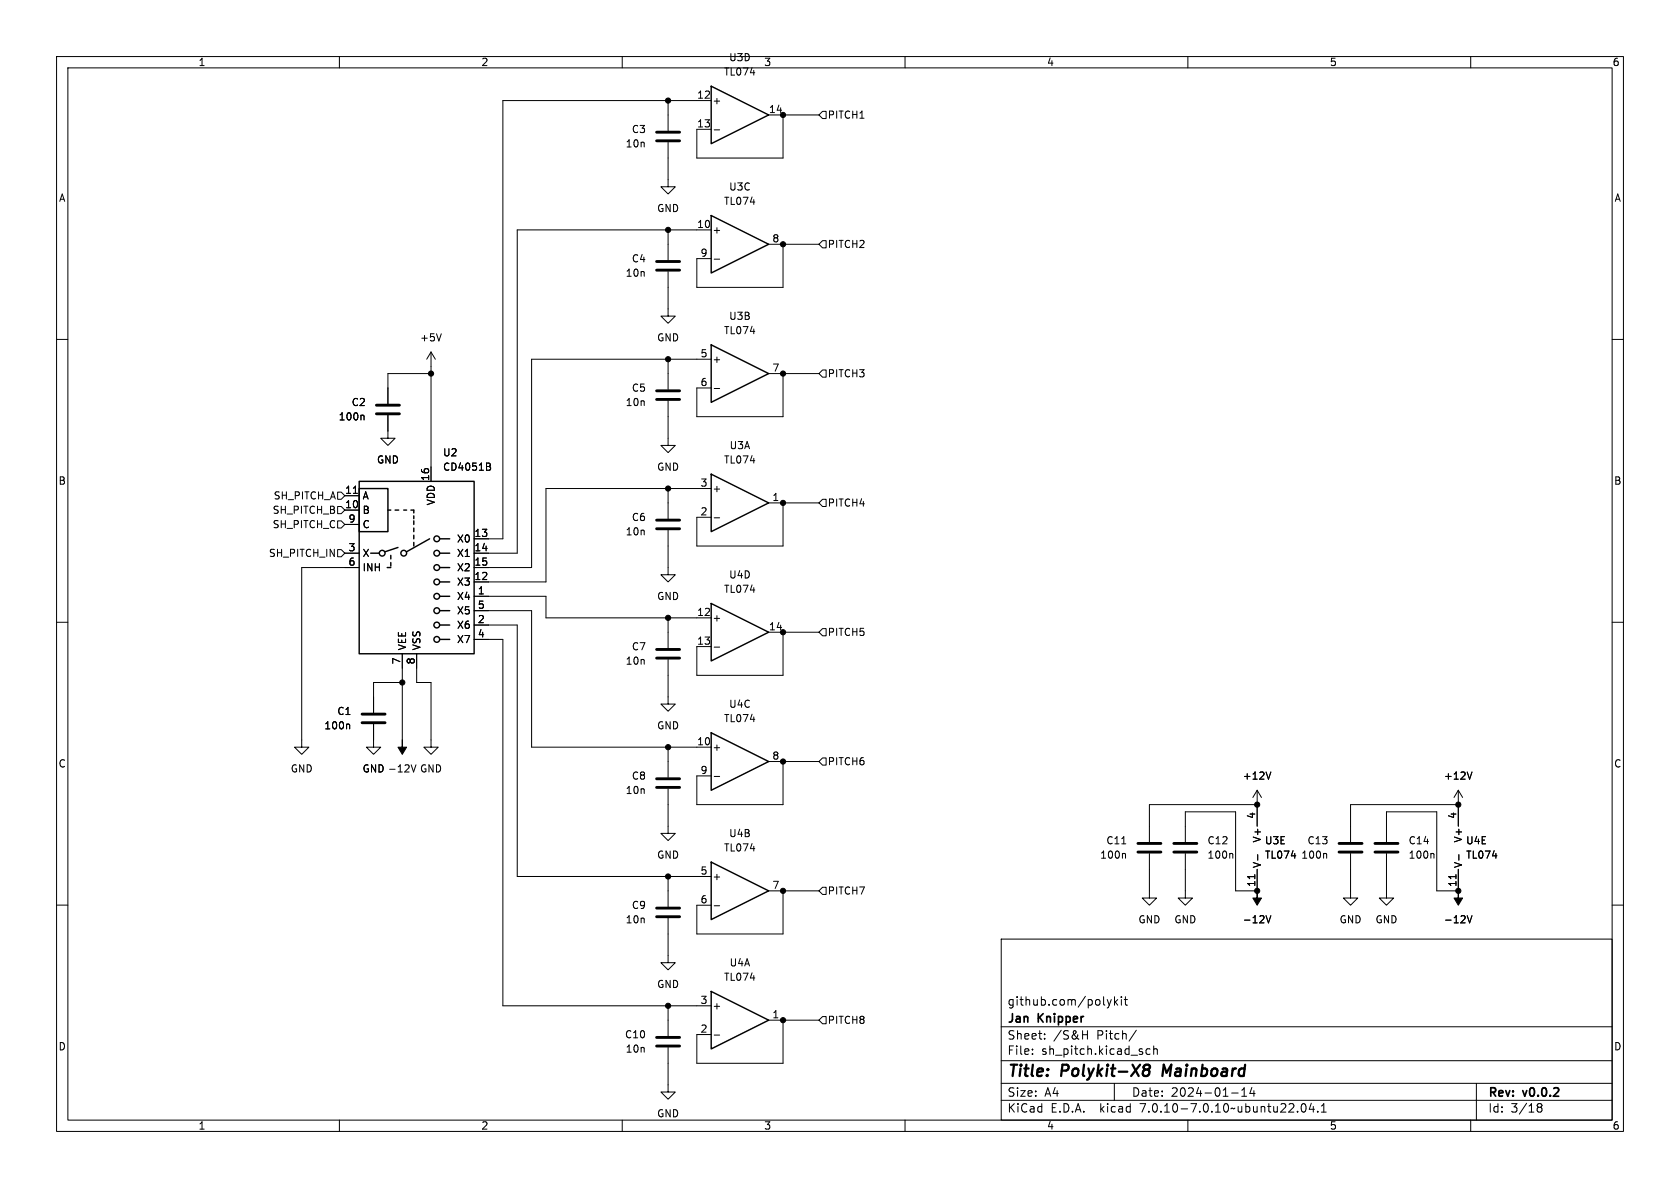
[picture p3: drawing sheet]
<svg xmlns="http://www.w3.org/2000/svg" width="297mm" height="210mm" viewBox="0 0 297 210" stroke-linecap="round" stroke-linejoin="round" font-family="sans-serif">
<g fill="none" stroke="#000" stroke-width=".18">
<path d="M10 10h277v190h-277zM12 12h273v186h-273zM60 10v2M110 10v2M118.1 17.8v5.3M125.7 17.8h-36.8v77.5h-5.1M145.4 19.7h.6v1.3h-.6l-.6-.7zM160 10v2M210 10v2M260 10v2M118.1 25.1v7.9h1.3l-1.3 1.3-1.3-1.3h1.3M126.3 23h.9"/>
<path d="M135.9 20.3h8.9M138.4 20.3v7.6h-15.2v-5h2.5M10 60h2M78 59l-.4 1.3M118.1 48v7.9h1.3l-1.3 1.3-1.3-1.3h1.3M118.1 40.6v5.4M125.7 40.6h-34.3v57.2h-7.6M126.3 45.8h.9M135.9 43.2h8.9M138.4 43.2v7.6h-15.2v-5.1h2.5M145.4 42.5h.6v1.3h-.6l-.6-.6zM285 60h2"/>
<path d="M64.2 73.4l.2 .2v.6M68.6 73.4v4.1h1.2l-1.2 1.2-1.3-1.2h1.3M76.2 66h-7.6v5.4M76.2 62.2l-.8 1.3M76.2 62.2v22.9M76.2 62.2l.8 1.3M118.1 70.9v7.8h1.3l-1.3 1.3-1.3-1.3h1.3M118.1 63.5v5.3M125.7 63.5h-31.7v36.8h-10.2M126.3 68.7h.9M135.9 66h8.9M138.4 66v7.7h-15.2v-5.1h2.5"/>
<path d="M145.4 65.4h.6v1.3h-.6l-.6-.7zM59.7 97.2h.6l.7 .6-.7 .6h-.6zM59.7 89.5h.6l.7 .7-.7 .6h-.6zM59.7 87h.6l.7 .6-.7 .7h-.6zM59.7 92.1h.6l.7 .6-.7 .6h-.6zM61 90.2h2.5M61 87.6h2.5M61 97.8h2.5M61 92.7h2.5M62.5 87.2h.7M86.4 81.9l.3 .2-.3 .4 .3 .1v.3l-.2 .2h-.5M118.1 93.7v7.9h1.3l-1.3 1.3-1.3-1.3h1.3"/>
<path d="M118.1 86.4v5.3M125.7 86.4h-29.2v16.5h-12.7M126.3 91.5h.9M135.9 88.9h8.9M138.4 88.9v7.6h-15.2v-5.1h2.5M145.4 88.3h.6v1.2h-.6l-.6-.6zM10 110h2M63.5 100.3h-10.2v31.8h1.3l-1.3 1.3-1.2-1.3h1.2M71.1 115.6v15.2M73.7 115.6v5.1h2.5v11.4h1.3l-1.3 1.3-1.3-1.3h1.3M83.8 113h5.1v64.8h36.8M83.8 110.5h7.6v44.4h34.3"/>
<path d="M83.8 105.4h12.7v3.8h29.2M83.8 108h10.2v24.1h31.7M118.1 116.6v7.9h1.3l-1.3 1.2-1.3-1.2h1.3M118.1 109.2v5.4M126.3 114.4h.9M135.9 111.8h8.9M138.4 111.8v7.6h-15.2v-5.1h2.5M145.4 111.1h.6v1.3h-.6l-.6-.6zM285 110h2M61.6 128l.2 .2v.6M66 128v4.1h1.3l-1.3 1.3-1.2-1.3h1.2M71.1 120.7h-5.1v5.3"/>
<path d="M72.7 135.2l.4 1.3 .4-1.3M118.1 139.4v7.9h1.3l-1.3 1.3-1.3-1.3h1.3M118.1 132.1v5.3M126.3 137.3h.9M135.9 134.6h8.9M138.4 134.6v7.6h-15.2v-5h2.5M145.4 134h.6v1.3h-.6l-.6-.7zM222.2 139.7l-.7 1.3M222.2 139.7v6.4M222.2 139.7l.8 1.3M224.7 136.5l-.5 1.2M257.8 139.7v6.4"/>
<path d="M257.8 139.7l-.8 1.3M257.8 139.7l.8 1.3M260.2 136.5l-.4 1.2M10 160h2M118.1 154.9v5.4M135.9 157.5h8.9M138.4 157.5v7.6h-15.2v-5.1h2.5M145.4 156.8h.6v1.3h-.6l-.6-.6zM198.3 149.2h.7M198.8 150.9l.2 .1v.7M203.2 150.9v7.9h1.3l-1.3 1.2-1.3-1.2h1.3M209.5 150.9v7.9h1.3l-1.3 1.2-1.2-1.2h1.2"/>
<path d="M209.5 148.8v-5.3h8.9v14h3.8v-3.8M217.8 150.9l.1 .1v.7M221.8 154.6v.7M222.2 142.2h-19v6.6M222.3 151.1v1M234.4 150.9l.1 .1v.7M238.8 150.9v7.9h1.2l-1.2 1.2-1.3-1.2h1.3M245.1 150.9v7.9h1.3l-1.3 1.2-1.3-1.2h1.3M245.1 148.8v-5.3h8.9v14h3.8v-3.8M253.3 150.9l.2 .1v.7M257.4 154.6v.7M257.8 142.2h-19v6.6"/>
<path d="M257.9 151.1v1M285 160h2M118.1 162.3v7.9h1.3l-1.3 1.3-1.3-1.3h1.3M118.1 177.8v5.3M126.3 160.1h.9M145.4 179.7h.6v1.3h-.6l-.6-.7zM177 166h108v32h-108zM195.7 176.7l.4 1M196.1 177.7l-.1 .4-.3 .1M196.5 176.7l-.4 1M197 176.2v1.5M197.2 177.1l.4 .6"/>
<path d="M197.6 176.7l-.6 .6M198.2 176.2v.1M198.2 176.7v1M198.7 176.7h.6M199 176.2v1.3l.3 .2M223.8 161.9l.4 1.2 .5-1.2M259.4 161.9l.4 1.2 .4-1.2M60 198v2M110 198v2M118.1 185.2v7.8h1.3l-1.3 1.3-1.3-1.3h1.3M126.3 183h.9M135.9 180.3h8.9"/>
<path d="M138.4 180.3v7.7h-15.2v-5.1h2.5M160 198v2M177 194.5h108M177 191.5h108M177 187.5h108M177 181.5h108M182.5 186.3v.1M182.5 185.5v.1M184.7 183.6v.1M184.7 182.8v.1M191.4 182.9h.8M192.2 182.2v1.5"/>
<path d="M197 191.5v3M200.9 182.1l-1.3 2M203.3 185.5l-.4-.1-.3 .3v.4l.1 .2h.6M204 185.5l.2-.1 .3 .1 .1 .9M204 184.9v1.5M210 198v2M217.7 193.2h1.2M219.5 193.8h.9M219.5 192.7l.5-.4v1.5M221.3 192.2l-.3 1.1h.9M221.7 192.8v1M229.4 196.5v.1"/>
<path d="M230.2 195.2l.2-.1a.81 .81 0 0 1 .6 .6 .81 .81 0 0 1-.3 .8l-.2 .1a.81 .81 0 0 1-.3-1.4zM231.8 195l-.3 1.1h.9M232.2 195.6v1M233 196.5v.1M233.6 196.6h.9M233.6 195.5l.4-.4v1.5M260 198v2M261 191.5v6.5M271.7 195.4l.3-.3 .5 .1 .1 .3-.3 .2M271.7 195.5l.3 .2M272 195.7h.3M272 195.7l-.3 .3"/>
<path d="M272.3 195.7l.3 .3-.1 .5-.5 .1-.3-.3"/>
</g>
<path d="M202.2 188.6a.64 .64 0 0 1 1-.2l.1 .3-.4 .4M202.2 188.9l.3 .2M202.5 189.1h.4M202.5 189.1l-.3 .2M202.9 189.1l.2 .1a.65 .65 0 0 1-.1 .8 .65 .65 0 0 1-.8 .1M205.7 188.2l-.2 2" fill="none" stroke="#000" stroke-width=".4"/>
<g fill="none" stroke="#000" stroke-width=".51">
<path d="M116.1 24.9h4M116.1 23.4h4M116.1 47.8h4M116.1 46.2h4M66.5 73.2h4.1M66.5 71.6h4.1M116.1 70.6h4M116.1 69.1h4M116.1 93.5h4M116.1 91.9h4M116.1 116.3h4M116.1 114.8h4"/>
<path d="M64 127.8h4.1M64 126.2h4.1M116.1 139.2h4M116.1 137.7h4M201.2 150.6h4M201.2 149.1h4M207.5 150.6h4.1M207.5 149.1h4.1M236.7 150.6h4.1M236.7 149.1h4.1M243.1 150.6h4M243.1 149.1h4"/>
<path d="M116.1 162.1h4M116.1 160.5h4M116.1 184.9h4M116.1 183.4h4"/>
</g>
<g fill="none" stroke="#000" stroke-width=".25">
<path d="M125.7 15.2l10.2 5.1-10.2 5.1zM125.7 38.1l10.2 5.1-10.2 5.1zM125.7 61l10.2 5-10.2 5.1zM63.5 86.4h5.1v7.6h-5.1zM63.5 85.1h20.3v30.5h-20.3zM65.5 97.8h1.6M68.6 90.2h.5M69.1 98.2v.6M69.1 99.4v.7M69.8 90.2h.7M70.4 96.8l-2.3 .7M71.4 90.2h.5"/>
<path d="M72.6 90.2h.6v.5M73.2 91.2v.5M73.2 92.1v.6M73.2 93.3v.7M73.2 94.6v.7M73.2 95.9v.6M75.9 95.3l-4 2.2M77.7 97.8h1.8M77.7 95.3h1.8M125.7 83.8l10.2 5.1-10.2 5.1zM68.5 100.3h.6M77.7 100.3h1.8"/>
<path d="M77.7 113h1.8M77.7 110.5h1.8M77.7 108h1.8M77.7 105.4h1.8M77.7 102.9h1.8M125.7 106.7l10.2 5.1-10.2 5zM125.7 129.5l10.2 5.1-10.2 5.1zM125.7 152.4l10.2 5.1-10.2 5.1zM125.7 175.3l10.2 5-10.2 5.1z"/>
<circle cx="67.6" cy="97.8" r=".51"/>
<circle cx="71.4" cy="97.8" r=".51"/>
<circle cx="77.2" cy="97.8" r=".51"/>
<circle cx="77.2" cy="95.3" r=".51"/>
<circle cx="77.2" cy="100.3" r=".51"/>
<circle cx="77.2" cy="110.5" r=".51"/>
<circle cx="77.2" cy="108" r=".51"/>
<circle cx="77.2" cy="113" r=".51"/>
<circle cx="77.2" cy="105.4" r=".51"/>
<circle cx="77.2" cy="102.9" r=".51"/>
</g>
<g fill="#000" stroke="#000" stroke-width=".18">
<path d="M71.1 130.8v1.3h.8l-.8 1.3-.7-1.3h.7zM222.2 157.5v1.3h.8l-.8 1.2-.7-1.2h.7zM257.8 157.5v1.3h.8l-.8 1.2-.8-1.2h.8z"/>
<circle cx="118.1" cy="17.8" r=".46"/>
<circle cx="138.4" cy="20.3" r=".46"/>
<circle cx="118.1" cy="40.6" r=".46"/>
<circle cx="138.4" cy="43.2" r=".46"/>
<circle cx="76.2" cy="66" r=".46"/>
<circle cx="118.1" cy="63.5" r=".46"/>
<circle cx="138.4" cy="66" r=".46"/>
<circle cx="118.1" cy="86.4" r=".46"/>
<circle cx="138.4" cy="88.9" r=".46"/>
<circle cx="118.1" cy="109.2" r=".46"/>
<circle cx="138.4" cy="111.8" r=".46"/>
<circle cx="71.1" cy="120.7" r=".46"/>
<circle cx="118.1" cy="132.1" r=".46"/>
<circle cx="138.4" cy="134.6" r=".46"/>
<circle cx="118.1" cy="154.9" r=".46"/>
<circle cx="138.4" cy="157.5" r=".46"/>
<circle cx="222.2" cy="142.2" r=".46"/>
<circle cx="222.2" cy="157.5" r=".46"/>
<circle cx="257.8" cy="157.5" r=".46"/>
<circle cx="257.8" cy="142.2" r=".46"/>
<circle cx="118.1" cy="177.8" r=".46"/>
<circle cx="138.4" cy="180.3" r=".46"/>
</g>
<g font-size="2.8">
<text x="178" y="190.9">Title:</text>
<text x="187.7" y="190.9">Polykit-X8</text>
<text x="206.4" y="190.9">Mainboard</text>
</g>
<g font-size="2.1">
<text x="178" y="178">github.com/polykit</text>
<text x="178" y="184">Sheet:</text>
<text x="178" y="181.2">Jan</text>
<text x="183.6" y="181.2">Knipper</text>
<text x="186.2" y="184">/S&amp;H</text>
<text x="194" y="184">Pitch/</text>
<text x="178" y="186.7">File:</text>
<text x="184.1" y="186.7">sh_pitch.kicad_sch</text>
<text x="178" y="196.9">KiCad</text>
<text x="178" y="194.1">Size:</text>
<text x="184.7" y="194.1">A4</text>
<text x="185.7" y="196.9">E.D.A.</text>
<text x="194.6" y="196.9">kicad</text>
<text x="200" y="194.1">Date:</text>
<text x="201.8" y="196.9">7.0.10-7.0.10~ubuntu22.04.1</text>
<text x="207" y="194.1">2024-01-14</text>
<text x="263" y="194.3">Rev:</text>
<text x="263" y="196.9">Id:</text>
<text x="267.1" y="196.9">3/18</text>
<text x="269.4" y="194.3">v0.0.2</text>
</g>
<g font-size="1.8">
<text x="35" y="11.9">1</text>
<text x="85" y="11.9">2</text>
<text x="128.8" y="11">U3D</text>
<text x="135" y="11.9">3</text>
<text x="185" y="11.9">4</text>
<text x="235" y="11.9">5</text>
<text x="285" y="11.9">6</text>
<text x="123.1" y="17.5">12</text>
<text x="127.9" y="13.6">TL074</text>
<text x="111.6" y="23.7">C3</text>
<text x="123.1" y="22.6">13</text>
<text x="125.9" y="18.6">+</text>
<text x="135.8" y="20.1">14</text>
<text x="146.2" y="21.2">PITCH1</text>
<text x="110.5" y="26.3">10n</text>
<text x="10.3" y="35.9">A</text>
<text x="128.8" y="33.9">U3C</text>
<text x="285.3" y="35.9">A</text>
<text x="116.1" y="37.7">GND</text>
<text x="123.1" y="40.4">10</text>
<text x="125.9" y="41.5">+</text>
<text x="127.9" y="36.4">TL074</text>
<text x="111.6" y="46.6">C4</text>
<text x="123.8" y="45.5">9</text>
<text x="136.5" y="42.9">8</text>
<text x="146.2" y="44">PITCH2</text>
<text x="110.5" y="49.1">10n</text>
<text x="127.9" y="59.3">TL074</text>
<text x="128.8" y="56.7">U3B</text>
<text x="74.2" y="60.6">+5V</text>
<text x="116.1" y="60.6">GND</text>
<text x="123.8" y="63.2">5</text>
<text x="125.9" y="64.4">+</text>
<text x="136.5" y="65.8">7</text>
<text x="62.1" y="72">C2</text>
<text x="110.5" y="72">10n</text>
<text x="111.6" y="69.4">C5</text>
<text x="123.8" y="68.3">6</text>
<text x="146.2" y="66.9">PITCH3</text>
<text x="59.8" y="74.5">100n</text>
<text x="66.5" y="82.1">GND</text>
<text x="78.2" y="80.9">U2</text>
<text x="78.2" y="83.4">CD4051B</text>
<text x="116.1" y="83.4">GND</text>
<text x="127.9" y="82.1">TL074</text>
<text x="128.9" y="79.6">U3A</text>
<text x="10.3" y="85.9">B</text>
<text x="48.3" y="88.5">SH_PITCH_A</text>
<text x="60.9" y="89.9">10</text>
<text x="60.9" y="87.4">11</text>
<text x="64" y="88.5">A</text>
<text x="75.9" y="85.1" transform="rotate(-90 75.9 85.1)">16</text>
<text x="77.1" y="89.4" transform="rotate(-90 77.1 89.4)">VDD</text>
<text x="123.8" y="86.1">3</text>
<text x="125.9" y="87.2">+</text>
<text x="136.5" y="88.6">1</text>
<text x="146.2" y="89.8">PITCH4</text>
<text x="285.3" y="85.9">B</text>
<text x="48.1" y="91">SH_PITCH_B</text>
<text x="48.1" y="93.6">SH_PITCH_C</text>
<text x="61.5" y="92.5">9</text>
<text x="64" y="91">B</text>
<text x="64" y="93.6">C</text>
<text x="83.8" y="95">13</text>
<text x="110.5" y="94.8">10n</text>
<text x="111.6" y="92.3">C6</text>
<text x="123.8" y="91.2">2</text>
<text x="47.4" y="98.7">SH_PITCH_IN</text>
<text x="61.5" y="97.5">3</text>
<text x="61.5" y="100.1">6</text>
<text x="64" y="98.7">X</text>
<text x="64" y="101.2">INH</text>
<text x="80.7" y="96.1">X0</text>
<text x="80.7" y="98.7">X1</text>
<text x="80.7" y="101.2">X2</text>
<text x="83.8" y="97.5">14</text>
<text x="83.8" y="100.1">15</text>
<text x="80.7" y="106.3">X4</text>
<text x="80.7" y="103.7">X3</text>
<text x="83.8" y="102.6">12</text>
<text x="84.4" y="105.2">1</text>
<text x="84.4" y="107.7">5</text>
<text x="116.1" y="106.3">GND</text>
<text x="127.9" y="105">TL074</text>
<text x="128.8" y="102.5">U4D</text>
<text x="80.7" y="111.4">X6</text>
<text x="80.7" y="113.9">X7</text>
<text x="80.7" y="108.8">X5</text>
<text x="84.4" y="110.2">2</text>
<text x="84.4" y="112.8">4</text>
<text x="123.1" y="109">12</text>
<text x="125.9" y="110.1">+</text>
<text x="135.8" y="111.5">14</text>
<text x="146.2" y="112.6">PITCH5</text>
<text x="70.9" y="117.5" transform="rotate(-90 70.9 117.5)">7</text>
<text x="72" y="115.1" transform="rotate(-90 72 115.1)">VEE</text>
<text x="73.4" y="117.5" transform="rotate(-90 73.4 117.5)">8</text>
<text x="74.5" y="115.1" transform="rotate(-90 74.5 115.1)">VSS</text>
<text x="110.5" y="117.7">10n</text>
<text x="111.6" y="115.2">C7</text>
<text x="123.1" y="114">13</text>
<text x="128.8" y="125.3">U4C</text>
<text x="57.2" y="129.1">100n</text>
<text x="59.5" y="126.6">C1</text>
<text x="116.1" y="129.1">GND</text>
<text x="123.1" y="131.8">10</text>
<text x="127.9" y="127.9">TL074</text>
<text x="10.3" y="135.9">C</text>
<text x="51.3" y="136.8">GND</text>
<text x="64" y="136.8">GND -12V</text>
<text x="64" y="136.8">GND</text>
<text x="74.2" y="136.8">GND</text>
<text x="123.8" y="136.9">9</text>
<text x="125.9" y="132.9">+</text>
<text x="136.5" y="134.4">8</text>
<text x="146.2" y="135.5">PITCH6</text>
<text x="285.3" y="135.9">C</text>
<text x="110.5" y="140.6">10n</text>
<text x="111.6" y="138">C8</text>
<text x="219.6" y="138">+12V</text>
<text x="255.2" y="138">+12V</text>
<text x="128.8" y="148.2">U4B</text>
<text x="195.5" y="149.5">C11</text>
<text x="213.4" y="149.5">C12</text>
<text x="222" y="144.9" transform="rotate(-90 222 144.9)">4</text>
<text x="223.1" y="149" transform="rotate(-90 223.1 149)">V+</text>
<text x="223.5" y="149.5">U3E</text>
<text x="231" y="149.5">C13</text>
<text x="248.9" y="149.5">C14</text>
<text x="257.6" y="144.9" transform="rotate(-90 257.6 144.9)">4</text>
<text x="258.7" y="149" transform="rotate(-90 258.7 149)">V+</text>
<text x="259.1" y="149.5">U4E</text>
<text x="116.1" y="152">GND</text>
<text x="123.8" y="154.7">5</text>
<text x="125.9" y="155.8">+</text>
<text x="127.9" y="150.7">TL074</text>
<text x="194.4" y="152">100n</text>
<text x="213.4" y="152">100n</text>
<text x="223.1" y="153.5" transform="rotate(-90 223.1 153.5)">V-</text>
<text x="223.5" y="152">TL074</text>
<text x="230" y="152">100n</text>
<text x="248.9" y="152">100n</text>
<text x="258.7" y="153.5" transform="rotate(-90 258.7 153.5)">V-</text>
<text x="259.1" y="152">TL074</text>
<text x="111.6" y="160.9">C9</text>
<text x="123.8" y="159.8">6</text>
<text x="136.5" y="157.2">7</text>
<text x="146.2" y="158.3">PITCH7</text>
<text x="222" y="156.9" transform="rotate(-90 222 156.9)">11</text>
<text x="257.6" y="156.9" transform="rotate(-90 257.6 156.9)">11</text>
<text x="110.5" y="163.4">10n</text>
<text x="201.2" y="163.4">GND</text>
<text x="207.5" y="163.4">GND</text>
<text x="219.6" y="163.4">-12V</text>
<text x="236.7" y="163.4">GND</text>
<text x="243.1" y="163.4">GND</text>
<text x="255.2" y="163.4">-12V</text>
<text x="127.9" y="173.6">TL074</text>
<text x="128.9" y="171">U4A</text>
<text x="116.1" y="174.9">GND</text>
<text x="123.8" y="177.5">3</text>
<text x="125.9" y="178.7">+</text>
<text x="10.3" y="185.9">D</text>
<text x="110.4" y="183.7">C10</text>
<text x="123.8" y="182.6">2</text>
<text x="136.5" y="180.1">1</text>
<text x="146.2" y="181.2">PITCH8</text>
<text x="285.3" y="185.9">D</text>
<text x="110.5" y="186.3">10n</text>
<text x="116.1" y="197.7">GND</text>
<text x="35" y="199.9">1</text>
<text x="85" y="199.9">2</text>
<text x="135" y="199.9">3</text>
<text x="185" y="199.9">4</text>
<text x="235" y="199.9">5</text>
<text x="285" y="199.9">6</text>
</g>
</svg>
